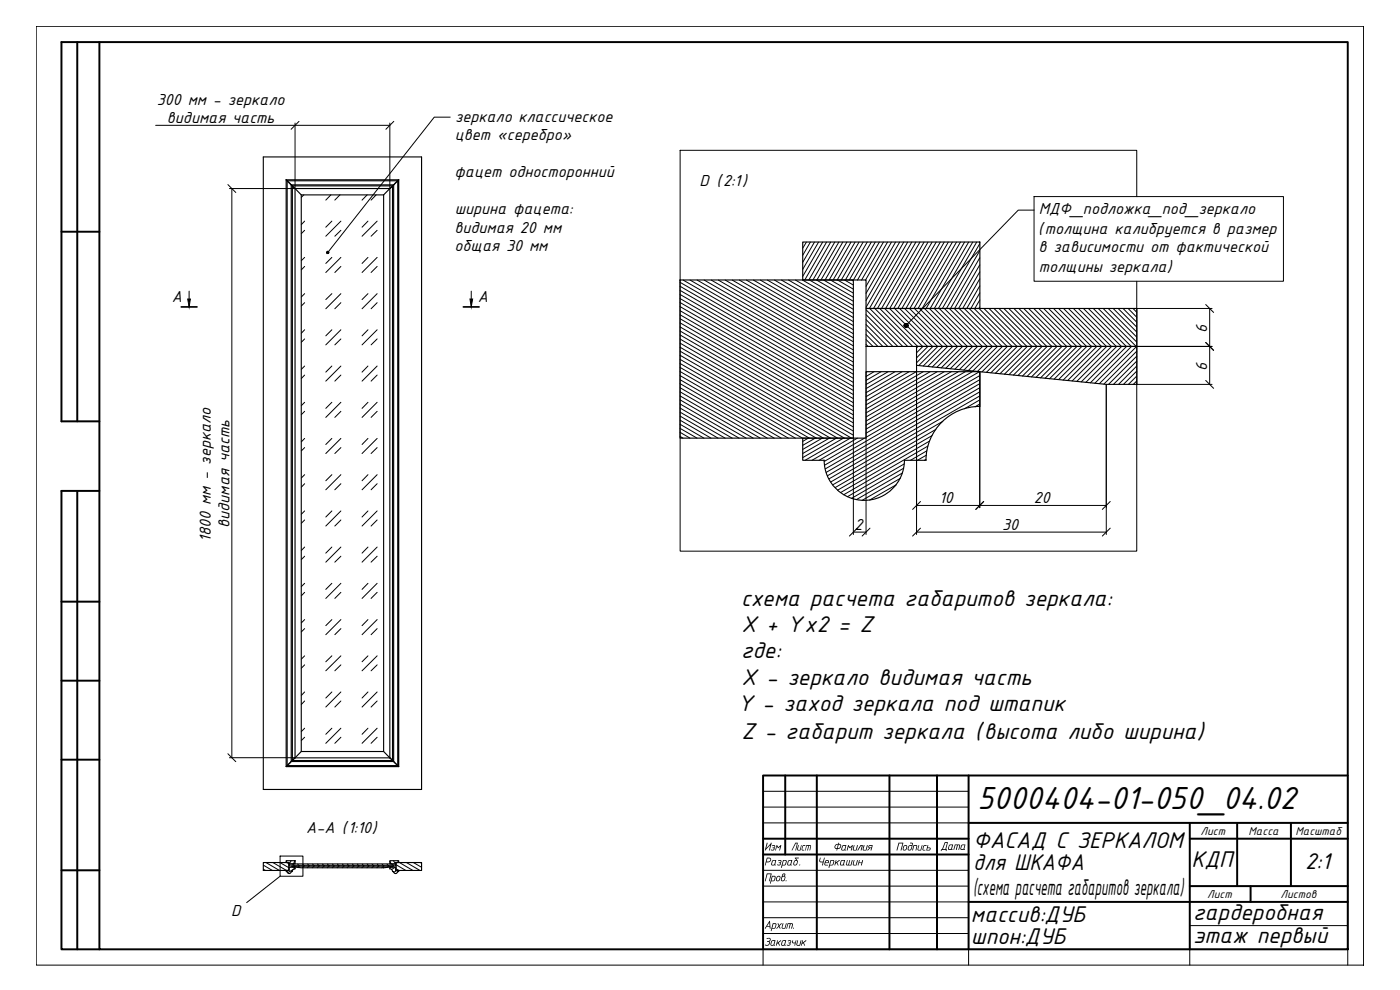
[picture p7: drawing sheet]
<svg xmlns="http://www.w3.org/2000/svg" width="420mm" height="297mm" viewBox="0 0 420 297" stroke-linecap="round" stroke-linejoin="round" font-family="sans-serif">
<g fill="none" stroke="#000" stroke-width=".34">
<path d="M79 47.1h47.5v189.8h-47.5zM85.9 53.9v176.1l.3-.3M85.9 53.9h33.8M85.9 53.9l.3 .3M86.2 54.2l1.2 1.3M86.2 54.2l1.5 1.6M86.2 54.2v175.5M87.4 55.5v173l1.1-1.1M87.4 55.5h30.7v173l-1.1-1.1M87.4 55.5l.3 .3M87.7 55.8l.8 .8M87.7 55.8v172.4"/>
<path d="M87.7 55.8h30.1M88.5 56.6l1.9 1.9h24.7M88.5 56.6v170.8M88.5 56.6h28.5M90.4 58.5v167h24.7v-167M117 56.6v170.8M117 56.6l-1.9 1.9M117.8 55.8v172.4l-.8-.8M117.8 55.8l-.8 .8M119.4 54.2l-2.4 2.4M119.4 54.2l-1.6 1.6M119.7 53.9l-.3 .3h-33.2"/>
<path d="M119.7 53.9v176.1l-.3-.3v-175.5M119.7 53.9l-.3 .3M240.9 72.6h53.2v20h-34.2v-8.6h-19zM204.1 84h52v47.5h-52zM259.9 92.6h81.3v11.3h-81.3zM275.1 103.9h66.1v11.4h-9.2l-56.9-5.7zM247.3 138.1a12 12 0 0 0 12.1 12 12 12 0 0 0 12-12M271.5 138.1h6.4M294.1 121.9a16.2 16.2 0 0 0-16.2 16.2M294.1 122v-10.5h-34.2v20h-19v6.6h6.5M85.9 230l.3-.3h33.2l.3 .3zM87.4 228.5l-1.2 1.2"/>
<path d="M87.4 228.5l.3-.3h30.1l.3 .3zM88.5 227.4l-.8 .8M88.5 227.4h28.5M90.4 225.5l-1.9 1.9M115.1 225.5l1.9 1.9M118.1 228.5l1.3 1.2M79 258.8h7.6v2.4h-7.6zM85.9 258.2h2.6v1h-1.7v-.4h-.9zM86.8 259.2h31.9v.6h-31.9zM87.6 259.8h30.4v.3l-2.9 .3h-24.7l-2.8-.3zM117 258.2h2.7v.6h-1v.4h-1.7zM118.9 258.8h7.6v2.4h-7.6z"/>
<path d="M88.5 260.7a.83 .83 0 0 0-.8 .8h-.3a.61 .61 0 0 1-.6 .6 .61 .61 0 0 1-.6-.6h-.3v-.3h.9v-1h1.7v.5M117 260.7a.83 .83 0 0 1 .8 .8h.3M117 260.7v-.5h1.7v1h1v.3h-.3M118.1 261.5a.61 .61 0 0 0 .6 .6 .61 .61 0 0 0 .6-.6"/>
</g>
<g fill="none" stroke="#000" stroke-width=".3">
<path d="M10.9 7.9h398.3v281.7h-398.3zM229 237.4h61.7M404.5 232.7v56.9M229 242.2h61.7M229 246.9h61.7M229 261.1h61.7M229 265.9h61.7M229 270.6h61.7M229 275.4h61.7M357.1 277.7h47.4M229 280.1h61.7M290.7 284.8v4.8"/>
<path d="M357.1 284.8v4.8M404.5 284.8h-175.5v4.8"/>
</g>
<g fill="none" stroke="#000" stroke-width=".59">
<path d="M23.2 12.6v113.8M29.8 12.6h374.7v272.2h-374.7zM29.8 12.6h-11.4v113.8h11.4M18.4 69.5h11.4M23.2 147.3v137.5M29.8 147.3h-11.4v137.5h11.4M18.4 180.5h11.4M18.4 204.2h11.4M18.4 227.9h11.4M235.7 232.7v23.7M245.1 232.7v52.1M266.9 232.7v52.1"/>
<path d="M281.2 232.7v52.1M290.7 232.7v52.1M404.5 232.7h-175.5v52.1M229 251.6h61.7M229 256.4h61.7M290.7 246.9h113.8M357.1 251.6h47.4M357.1 246.9v37.9M371.3 246.9v19M387.4 246.9v19M18.4 261.1h11.4M290.7 270.6h113.8"/>
<path d="M357.1 265.9h47.4M375.3 265.9v4.7"/>
</g>
<g fill="#000">
<path d="M233 253.6h.2l.4 .6 .9-.6-.5 1.6-.2-.1 .3-1.1-.6 .5-.3-.5-.3 1.2h-.3zM242 253.6l1.4 .1-.3 1.5-.2-.1 .2-1.3h-.3l-.4 1.4-.1-.1 .3-1.3h-.5l-.3 1.4-.2-.1zM254.2 258.1h.2l-.3 1.1 .2 .3h.2l.5-1.5 .1 .2-.3 1.3h.5l.3-1.4h.3l-.4 1.6-1.6-.1zM256.2 258.1l.3 .1-.3 1 .2 .3h.5l.3-1.4h.3l-.5 1.6h-.8l-.3-.3zM257.8 258.1h.2l-.1 .7h.7l.2-.7h.2l-.4 1.6-.2-.1 .2-.6h-.8l-.2 .6h-.2zM258.2 253.6h.7l-.4 1.6-.2-.1 .3-1.3h-.2l-1 1.4zM259.2 253.6l.2 .1-.2 1.2 .6 .1 .4-1.4h.2l-.4 1.6h-.8l-.3-.3zM275.7 253.6h.2l-.3 1.1 .1 .3h.6l.3-1.4h.2l-.4 1.6-1-.2zM277.1 253.8l.3-.3 .7 .1-.8 .4-.2 .9 .6 .1v.2l-.9-.2zM234.9 277.1l.2-.1-.3 1.4h.7l.4-1.4h.2l-.4 1.7-1.1-.2zM236.4 277h1.3l.2 .2-.3 1.5-.2-.2 .3-1.2h-.4l-.4 1.4-.2-.2 .4-1.2h-.6l-.3 1.3h-.2zM236.4 282.3l.7-.2 .3 .2v.4l-.3 .2 .1 .5-.3 .3-.8-.1 .1-.2 .6 .1 .2-.4-.4-.3 .6-.3-.1-.2-.6 .2z"/>
<path d="M237.8 282.2l.2-.1v.7h.6l.2-.6 .2-.1-.5 1.7 .1-.7h-.7l-.2-.3zM239.3 282.2l.2-.1-.2 1.4h.6l.4-1.3h.2l-.5 1.6h-.7l-.3-.3zM240.8 282.2l.2-.1-.2 .8 1-.8 .2 .1-.8 .6 .4 .8-.1 .2-.4-.8-.4 .2-.1 .5h-.2z"/>
<path d="M236.8 258.3l-.3 1 .4 .2 .3-.2 .3-1.1zM236.6 258.2l1.2-.1-.4 1.2 .2 .4h-1.1l-.3-.2z"/>
<path d="M238.5 257.4h1.3l-.1 .2h-.8l.6 1-.3 .8-.5 .3-.4-.1-.2-.3 .3-1.1 .6-.2zM238.6 258.4l-.3 .9 .3 .2 .4-.2 .2-.9z"/>
<path d="M260.7 253.8l1.2-.3-.4 1.7-.2-.1 .1-.6h-.3l-.8 .7 .5-.7-.2-.2zM260.9 253.8l-.1 .4 .7 .1 .1-.5z"/>
<path d="M278.4 253.6h.2l-.1 .7h.6l.2 .2v.4l-.4 .3h-.9zM278.4 254.5l-.2 .5 .8-.1v-.4z"/>
<path d="M288.8 253.6l-.4 1.1 .6 .1 .5-1.2zM288.5 253.5l1.2-.1-.2 1.6-1.2-.1z"/>
</g>
<path d="M54.4 92.1h4.7M139.1 92.1h4.7" fill="none" stroke="#000" stroke-width=".51"/>
<path d="M204.1 45.1h137.1v120.3h-137.1zM56.8 87.3v2.4M141.4 87.3v2.4M84.1 256.9h6.8v6h-6.8zM84.1 262.9l-10.1 7.9" fill="none" stroke="#000" stroke-width=".3"/>
<path d="M56.3 89.7h.8l-.3 2.4zM141 89.7h.8l-.4 2.4z" fill="#000" stroke="#000" stroke-width=".3"/>
<g fill="#000" stroke="#000" stroke-width=".3">
<path d="M98.1 75.6v.2l.3-.1zM98.1 75.8l.3-.1-.2 .3z"/>
<path d="M98.4 75.7l-.2 .3h.2zM98.4 75.7l.2 .3h-.2zM98.4 75.7l.2 .3 .1-.3z"/>
<path d="M98.5 75.5l-.1 .2h.3zM98.3 75.5h.2l-.1 .2zM98.1 75.6l.3 .1-.1-.2z"/>
<path d="M271.9 97.6l-.4 .5 .3 .1zM271.9 97.6l.2 .6h-.3zM271.9 97.6l.2 .6 .3-.1z"/>
<path d="M271.5 97.2l-.2 .3 .6 .1zM271.3 97.5l.6 .1-.6 .2zM271.3 97.8l.2 .3 .4-.5z"/>
<path d="M271.9 97.6l.5 .5 .1-.3zM271.9 97.6l.6-.1v.3zM271.9 97.6l.6-.1-.1-.3z"/>
<path d="M272.1 97.1l-.2 .5 .5-.4zM271.8 97.1h.3l-.2 .5zM271.5 97.2l.4 .4-.1-.5z"/>
</g>
<g fill="none" stroke="#000" stroke-width=".3">
<path d="M89.7 36.4l-2.3 2.4M118.2 36.4l-2.4 2.4M135.1 35.2h-4.8l-31.9 40.5M68.4 55.4l2.4 2.4M310.3 59h74.9v25.4h-74.9zM310.3 63h-4.7l-33.7 34.6M361.9 91.4l2.3 2.3M361.9 114.1l2.3 2.4M361.9 102.8l2.3 2.3M257.3 158.5l-2.4 2.3M261.1 158.5l-2.4 2.3M276.3 150.5l-2.4 2.3"/>
<path d="M276.3 158.5l-2.4 2.3M295.2 150.5l-2.4 2.3M333.2 150.5l-2.4 2.3M333.2 158.5l-2.4 2.3M68.4 226.2l2.4 2.3"/>
</g>
<g fill="none" stroke="#000" stroke-width=".3">
<path d="M91.2 58.5l-.7 .7M99.3 58.5l-1.5 1.5M102 58.5l-1.5 1.5M110.2 58.5l-1.5 1.5M112.9 58.5l-1.5 1.5M91.4 66.4l-.9 1M91.4 77.2l-.9 1M91.4 69.1l-.9 1M91.4 79.9l-.9 1.1M99.6 66.4l-1.8 1.8M99.6 77.2l-1.8 1.9M102.3 69.1l-1.8 1.8"/>
<path d="M102.3 79.9l-1.8 1.9M102.3 66.4l-4.5 4.5M102.3 77.2l-4.5 4.6M110.4 66.4l-1.7 1.8M110.4 77.2l-1.7 1.9M113.2 69.1l-1.8 1.8M113.2 79.9l-1.8 1.9M113.2 66.4l-4.5 4.5M113.2 77.2l-4.5 4.6M91.4 88.1l-.9 1M91.4 98.9l-.9 1.1M91.4 90.8l-.9 1"/>
<path d="M99.6 88.1l-1.8 1.8M99.6 98.9l-1.8 1.9M102.3 90.8l-1.8 1.8M102.3 88.1l-4.5 4.5M102.3 98.9l-4.5 4.6M110.4 88.1l-1.7 1.8M110.4 98.9l-1.7 1.9M113.2 90.8l-1.8 1.8M113.2 88.1l-4.5 4.5M113.2 98.9l-4.5 4.6M91.4 109.8l-.9 1M91.4 101.7l-.9 1"/>
<path d="M91.4 112.5l-.9 1.1M99.6 109.8l-1.8 1.8M102.3 101.7l-1.8 1.8M102.3 112.5l-1.8 1.9M102.3 109.8l-4.5 4.6M110.4 109.8l-1.7 1.8M113.2 101.7l-1.8 1.8M113.2 112.5l-1.8 1.9M113.2 109.8l-4.5 4.6M91.4 120.7l-.9 1M91.4 131.5l-.9 1.1M91.4 123.4l-.9 1"/>
<path d="M91.4 134.3l-.9 1M99.6 120.7l-1.8 1.8M99.6 131.5l-1.8 1.9M102.3 123.4l-1.8 1.8M102.3 134.3l-1.8 1.8M102.3 120.7l-4.5 4.5M102.3 131.5l-4.5 4.6M110.4 120.7l-1.7 1.8M110.4 131.5l-1.7 1.9M113.2 123.4l-1.8 1.8M113.2 134.3l-1.8 1.8M113.2 120.7l-4.5 4.5"/>
<path d="M113.2 131.5l-4.5 4.6M91.4 142.4l-.9 1M91.4 153.3l-.9 1M91.4 145.1l-.9 1M91.4 156l-.9 1M99.6 142.4l-1.8 1.8M99.6 153.3l-1.8 1.8M102.3 145.1l-1.8 1.9M102.3 156l-1.8 1.8M102.3 142.4l-4.5 4.6M102.3 153.3l-4.5 4.5M110.4 142.4l-1.7 1.8"/>
<path d="M110.4 153.3l-1.7 1.8M113.2 145.1l-1.8 1.9M113.2 156l-1.8 1.8M113.2 142.4l-4.5 4.6M113.2 153.3l-4.5 4.5M91.4 164.1l-.9 1.1M91.4 175l-.9 1M91.4 166.9l-.9 1M91.4 177.7l-.9 1M99.6 164.1l-1.8 1.9M99.6 175l-1.8 1.8M102.3 166.9l-1.8 1.8"/>
<path d="M102.3 177.7l-1.8 1.8M102.3 164.1l-4.5 4.6M102.3 175l-4.5 4.5M110.4 164.1l-1.7 1.9M110.4 175l-1.7 1.8M113.2 166.9l-1.8 1.8M113.2 177.7l-1.8 1.8M113.2 164.1l-4.5 4.6M113.2 175l-4.5 4.5M91.4 185.9l-.9 1M91.4 196.8l-.9 1M91.4 188.6l-.9 1"/>
<path d="M91.4 199.5l-.9 1M99.6 185.9l-1.8 1.8M99.6 196.8l-1.8 1.8M102.3 188.6l-1.8 1.8M102.3 199.5l-1.8 1.8M102.3 185.9l-4.5 4.5M102.3 196.8l-4.5 4.5M110.4 185.9l-1.7 1.8M110.4 196.8l-1.7 1.8M113.2 188.6l-1.8 1.8M113.2 199.5l-1.8 1.8M113.2 185.9l-4.5 4.5"/>
<path d="M113.2 196.8l-4.5 4.5M91.4 207.6l-.9 1M91.4 218.5l-.9 1M91.4 210.3l-.9 1M99.6 207.6l-1.8 1.8M99.6 218.5l-1.8 1.8M102.3 210.3l-1.8 1.8M102.3 207.6l-4.5 4.5M102.3 218.5l-4.5 4.5M110.4 207.6l-1.7 1.8M110.4 218.5l-1.7 1.8M113.2 210.3l-1.8 1.8"/>
<path d="M113.2 207.6l-4.5 4.5M113.2 218.5l-4.5 4.5M91.4 221.2l-.9 1M102.3 221.2l-1.8 1.8M113.2 221.2l-1.8 1.8"/>
</g>
<g fill="none" stroke="#000" stroke-width=".3">
<path d="M46.7 37.6h70.3M88.5 36.9v19.7h-19.6M117 36.9v19.7M69.6 56.6v170.7M341.2 92.6h22.6M363 92.6v22.7M259.9 103.9v56.5M275.1 109.7v50.7M294 111.5v40.8M332 115.3v45.1M341.2 115.3h22.6M341.2 103.9h22.6"/>
<path d="M256.1 131.5v28.9M256.1 159.7h3.8M275.1 151.7h56.9M275.1 159.7h56.9M68.9 227.3h19.6"/>
</g>
<path d="M310.5 59.2v24.9l74.5-24.9zM310.5 84.1l74.5-24.9v24.9z" fill="#fff" stroke="#fff" stroke-width=".3"/>
<g fill="none" stroke="#000" stroke-width=".3">
<path d="M242 72.7l-1.1 1.8M243.2 72.7l-2.3 3.9M244.4 72.7l-3.5 6M245.6 72.7l-4.7 8.1M246.9 72.7l-6 10.2M248.1 72.7l-6.6 11.3M249.3 72.7l-6.6 11.3M250.5 72.7l-6.5 11.3M251.7 72.7l-6.6 11.3 11 6.4M252.9 72.7l-6.5 11.3M254.2 72.7l-6.6 11.3M255.4 72.7l-6.6 11.3"/>
<path d="M256.6 72.7l-6.6 11.3M257.8 72.7l-6.6 11.3M259 72.7l-6.5 11.3M260.3 72.7l-6.6 11.3M261.5 72.7l-6.6 11.3M262.7 72.7l-6.6 11.3M263.9 72.7l-6.6 11.3M265.1 72.7l-6.5 11.3M266.3 72.7l-6.6 11.3M267.5 72.7l-7.6 13.2M268.8 72.7l-8.9 15.3M270 72.7l-10.1 17.4"/>
<path d="M271.2 72.7l-11.3 19.5M272.4 72.7l-11.5 19.9M273.6 72.7l-11.4 19.9M274.9 72.7l-11.6 19.9M276.1 72.7l-11.5 19.9M277.3 72.7l-11.5 19.9M278.5 72.7l-11.5 19.9M279.7 72.7l-11.5 19.9M281 72.7l-11.6 19.9M282.2 72.7l-11.5 19.9M283.4 72.7l-11.5 19.9M284.6 72.7l-11.5 19.9"/>
<path d="M285.8 72.7l-11.5 19.9M287 72.7l-11.5 19.9M288.2 72.7l-11.4 19.9M289.5 72.7l-11.6 19.9M290.7 72.7l-11.5 19.9M291.9 72.7l-11.5 19.9 11.4 11.3M293.1 72.7l-11.5 19.9M294 73.1l-11.2 19.5M294 79.5l-7.5 13.1M294 75.2l-10 17.4M294 77.4l-8.7 15.2M204.1 99.3l52 30"/>
<path d="M204.1 98.1l52 30M204.1 96.9l52 30M204.1 95.6l52 30.1M204.1 94.5l52 30M204.1 93.2l52 30M204.1 92l52 30M204.1 90.8l52 30M204.1 89.6l52 30M204.1 88.4l52 30M204.1 87.1l52 30.1M204.1 85.9l52 30.1M204.1 84.7l52 30"/>
<path d="M205 84l51.1 29.5M207.1 84l49 28.3M209.2 84l46.9 27.1M211.4 84l44.7 25.9M213.5 84l42.6 24.6M215.6 84l40.5 23.4M217.7 84l38.4 22.2M219.8 84l36.3 21M221.9 84l34.2 19.8M224 84l32.1 18.5M226.1 84l30 17.4M228.2 84l27.9 16.1"/>
<path d="M230.3 84l25.8 14.9M232.4 84l23.7 13.7M234.6 84l21.5 12.5M236.7 84l19.4 11.3M238.7 84l17.4 10M240.9 84l15.2 8.8M243 84l13.1 7.6M247.2 84l8.9 5.2M249.3 84l6.8 3.9M251.4 84l4.7 2.8M253.5 84l2.6 1.5M255.6 84l.5 .3"/>
<path d="M259.9 97.4l6.5 6.5M259.9 92.9l11 11M259.9 95.9l8.1 8M259.9 98.9l5.1 5M259.9 94.4l9.5 9.5M261 92.6l11.4 11.3M262.5 92.6l11.4 11.3M264 92.6l11.4 11.3M265.5 92.6l11.4 11.3M267 92.6l11.4 11.3M268.5 92.6l11.4 11.3M270 92.6l11.4 11.3"/>
<path d="M271.5 92.6l11.4 11.3M273 92.6l11.3 11.3M274.4 92.6l11.4 11.3M276 92.6l11.3 11.3M277.4 92.6l11.4 11.3M278.9 92.6l11.4 11.3M281.9 92.6l11.4 11.3M283.4 92.6l11.4 11.3M284.9 92.6l11.4 11.3M286.4 92.6l11.4 11.3M287.9 92.6l11.3 11.3M289.4 92.6l11.3 11.3"/>
<path d="M290.9 92.6l11.3 11.3M292.3 92.6l11.4 11.3M294 83.7l-5.1 8.9M294 90l-1.4 2.6M294 85.8l-3.9 6.8M294 81.6l-6.3 11M294 92.1l-.2 .5 11.4 11.3M294 87.9l-2.6 4.7M295.3 92.6l11.4 11.3M296.8 92.6l11.4 11.3M298.3 92.6l11.4 11.3M299.8 92.6l11.4 11.3"/>
<path d="M301.3 92.6l11.4 11.3M302.8 92.6l11.3 11.3M304.3 92.6l11.4 11.3M305.8 92.6l11.3 11.3M307.2 92.6l11.4 11.3M308.7 92.6l11.4 11.3M310.2 92.6l11.4 11.3M311.7 92.6l11.4 11.3M313.2 92.6l11.4 11.3M314.7 92.6l11.4 11.3M316.2 92.6l11.4 11.3M317.7 92.6l11.3 11.3"/>
<path d="M319.2 92.6l11.4 11.3M320.7 92.6l11.3 11.3M322.1 92.6l11.4 11.3M323.6 92.6l11.4 11.3M325.1 92.6l11.4 11.3M326.6 92.6l11.4 11.3M328.1 92.6l11.4 11.3M329.6 92.6l11.4 11.3M331.1 92.6l10.1 10M332.6 92.6l8.6 8.5M334.1 92.6l7.1 7M335.6 92.6l5.6 5.5"/>
<path d="M337 92.6l4.2 4.1M338.6 92.6l2.6 2.6M340 92.6l1.2 1.1M204.1 109.1l38.8 22.4M204.1 107.8l40.9 23.7M204.1 106.6l43 24.9M204.1 105.4l45.1 26.1M204.1 104.2l47.3 27.3M204.1 100.5l52 30.1M204.1 103l49.3 28.5M204.1 101.7l51.5 29.8M204.1 110.3l36.7 21.2"/>
<path d="M204.1 120l19.8 11.5M204.1 118.8l21.9 12.7M204.1 117.6l24.1 13.9M204.1 116.3l26.2 15.2M204.1 115.1l28.3 16.4M204.1 113.9l30.4 17.6M204.1 112.7l32.5 18.8M204.1 111.5l34.6 20M259.9 100.4l3.6 3.5M259.9 103.3l.6 .6M259.9 101.9l2.1 2M260.2 111.5l-.3 .2"/>
<path d="M262.3 111.5l-2.4 1.5M264.4 111.5l-4.5 2.6M266.6 111.5l-6.7 3.9M268.6 111.5l-8.7 5.1M270.7 111.5l-10.8 6.3M272.9 111.5l-13 7.5M275 111.5l-15.1 8.7M275.5 103.9l-.4 .5M277 103.9l-1.9 1.9M277.1 111.5l-17.2 10M278.5 103.9l-3.4 3.5M279.2 111.5l-19.3 11.2"/>
<path d="M280 103.9l-4.9 5M281.3 111.5l-21.4 12.4M281.5 103.9l-5.8 5.8M282.9 103.9l-5.8 5.9M283.4 111.5l-23.5 13.6M284.4 103.9l-6 6.1M285.5 111.5l-25.6 14.8M285.9 103.9l-6.1 6.2M287.4 103.9l-6.3 6.4M287.6 111.5l-27.7 16.1M288.9 103.9l-6.4 6.5M289.7 111.5l-29.8 17.2"/>
<path d="M290.4 103.9l-6.6 6.6M291.8 111.5l-31.9 18.5M291.9 103.9l-6.7 6.7M293.4 103.9l-6.9 6.9M293.9 111.5l-34 19.7M294 120l-4.5 2.7M294 116.3l-45.7 26.5M294 112.7l-46.5 26.9M294 117.6l-45.2 26.1M294 118.8l-44.7 25.8M294 113.9l-46.3 26.8M294 115.1l-46.1 26.6"/>
<path d="M294.9 103.9l-7 7M296.4 103.9l-7.2 7.2M297.8 103.9l-7.2 7.3M299.4 103.9l-7.4 7.4M300.8 103.9l-7.5 7.6M302.3 103.9l-7.6 7.7M303.8 103.9l-7.8 7.8M305.3 103.9l-7.9 8M306.8 103.9l-8.1 8.1M308.3 103.9l-8.2 8.3M309.8 103.9l-8.4 8.4M311.3 103.9l-8.5 8.5"/>
<path d="M312.7 103.9l-8.5 8.6M314.3 103.9l-8.8 8.8M315.8 103.9l-8.9 8.9M317.2 103.9l-9 9.1M318.7 103.9l-9.1 9.2M320.2 103.9l-9.3 9.3M321.7 103.9l-9.4 9.5M323.2 103.9l-9.6 9.6M324.7 103.9l-9.7 9.7M326.2 103.9l-9.9 9.9M327.7 103.9l-10 10M329.2 103.9l-10.1 10.2"/>
<path d="M330.7 103.9l-10.3 10.3M332.1 103.9l-10.3 10.4M333.6 103.9l-10.4 10.5M335.1 103.9l-10.6 10.7M336.6 103.9l-10.7 10.8M338.1 103.9l-10.9 11M339.6 103.9l-11 11.1M341.1 103.9l-11.2 11.2M341.2 111.4l-4 3.9M341.2 109.8l-5.5 5.5M341.2 105.4l-9.9 9.8M341.2 114.3l-1.1 1"/>
<path d="M341.2 108.3l-7 7M341.2 112.8l-2.5 2.5M341.2 106.9l-8.5 8.4M204.1 131l.9 .5M204.1 129.7l3 1.8M204.1 128.5l5.1 3M204.1 127.3l7.2 4.2M204.1 126.1l9.3 5.4M204.1 124.9l11.4 6.6M204.1 123.7l13.5 7.8M204.1 122.4l15.6 9.1M204.1 121.2l17.7 10.3"/>
<path d="M242.6 131.5l-1.7 .9M244.7 131.5l-3.8 2.1M246.8 131.5l-5.9 3.3M248.9 131.5l-8 4.6M251 131.5l-10.1 5.8M253.1 131.5l-11.5 6.6M255.2 131.5l-11.5 6.6M257.3 131.5l-11.5 6.6M259.4 131.5l-12 6.9M271.4 139.2l-17.1 9.8M277.9 137.9l-.5 .2M278 136.6l-2.7 1.5"/>
<path d="M278.2 135.3l-5 2.8M278.5 133.8l-25.3 14.6M279 132.3l-26.7 15.5M279.7 130.7l-28.3 16.4M280.9 128.8l-30.3 17.5M282.9 126.4l-33 19.1M294 121.2l-1.4 .9M269 145.4l-8 4.6M270.2 143.5l-11.5 6.6M270.8 141.9l-13.8 8M271.2 140.5l-15.6 9M79.1 259.6l2.7 1.6"/>
<path d="M79.8 258.8l4.1 2.4M81.9 258.8l4.1 2.4M84 258.8l2.6 1.5M86.1 258.2l-.2 .5M86.1 258.8l.5 .3M86.9 259.8h.1M87.4 258.2l-.5 .9M87.8 259.3l.6 .5M88.3 259.8l-.3 .4M88.5 258.3l-.5 1M89.3 259.3l.6 .5M89.8 259.8l-.4 .5"/>
<path d="M90.8 259.3l.6 .5M91.3 259.8l-.6 .6M92.3 259.3l.6 .5M92.8 259.8l-.6 .6M93.8 259.3l.5 .5-.6 .6M95.3 259.3l.5 .5-.6 .6M96.8 259.3l.6 .5M97.3 259.8l-.6 .6M98.2 259.3l.6 .5M98.7 259.8l-.5 .6M99.8 259.3l.5 .5M100.3 259.8l-.6 .6"/>
<path d="M101.2 259.3l.6 .5M101.8 259.8l-.6 .6M102.7 259.3l.6 .5M103.2 259.8l-.5 .6M104.2 259.3l.6 .5M104.7 259.8l-.5 .6M105.7 259.3l.6 .5M106.2 259.8l-.6 .6M107.2 259.3l.5 .5-.6 .6M108.7 259.3l.5 .5-.6 .6M110.2 259.3l.6 .5M110.7 259.8l-.6 .6"/>
<path d="M111.7 259.3l.6 .5M112.2 259.8l-.6 .6M113.2 259.3l.5 .5M113.7 259.8l-.6 .6M114.7 259.3l.5 .5M115.2 259.8l-.6 .6M116.1 259.3l.6 .5-.5 .5M117 258.4l.5 .9M117.6 259.3l.6 .5M118 260l-.2 .1M118.1 258.2l.6 1.1M118.9 259.5l3 1.7"/>
<path d="M119.3 258.2l.4 .6M119.9 258.8l4.1 2.4M122 258.8l4.1 2.4M124.1 258.8l2.4 1.4M126.2 258.8l.3 .2M79.1 260.8l.6 .4M87.1 260.2l-.2 .1M88.5 260.6l-2.2 1.2M118.7 260.2l-1.2 .7M118.9 260.7l.8 .5M119.1 261.2l-.9 .5"/>
</g>
<text font-size="10.3" x="293.4" y="242.8">5000404-01-050_04.02</text>
<g font-size="7.4">
<text x="222.4" y="181.7">схема расчета габаритов зеркала:</text>
<text x="222.5" y="189.6">X + Yх2 = Z</text>
<text x="222.4" y="197.5">где:</text>
<text x="222.5" y="205.4">X - зеркало видимая часть</text>
<text x="221.4" y="213.3">Y - заход зеркала под штапик</text>
<text x="222.5" y="221.7">Z - габарит зеркала (высота либо ширина)</text>
<text x="292.1" y="254.5">ФАСАД С ЗЕРКАЛОМ</text>
<text x="292.1" y="261.2">для ШКАФА</text>
<text x="357.6" y="260.3">КДП</text>
<text x="391.7" y="260.6">2:1</text>
<text x="292.1" y="268.4">(схема расчета габаритов зеркала)</text>
<text x="358" y="275.9">гардеробная</text>
<text x="291.4" y="276.7">массив:ДУБ</text>
<text x="291.4" y="283.3">шпон:ДУБ</text>
<text x="358" y="283.1">этаж первый</text>
</g>
<g font-size="5.2">
<text x="47.1" y="31.4">300 мм - зеркало</text>
<text x="50.1" y="36.9">видимая часть</text>
<text x="136.6" y="36.5">зеркало классическое</text>
<text x="136.5" y="42.1">цвет «серебро»</text>
<text x="136.4" y="53.1">фацет односторонний</text>
<text x="209.9" y="55.9">D (2:1)</text>
<text x="136.5" y="64.2">ширина фацета:</text>
<text x="311.8" y="64.2">МДФ_подложка_под_зеркало</text>
<text x="136.4" y="69.8">видимая 20 мм</text>
<text x="311.6" y="70.1">(толщина калибруется в размер</text>
<text x="136.4" y="75.3">общая 30 мм</text>
<text x="311.7" y="75.6">в зависимости от фактической</text>
<text x="311.8" y="81.5">толщины зеркала)</text>
<text x="51.6" y="90.6">A</text>
<text x="143.4" y="90.6">A</text>
<text x="362.3" y="99.8" transform="rotate(-90 362.3 99.8)">6</text>
<text x="362.3" y="111.2" transform="rotate(-90 362.3 111.2)">6</text>
<text x="281.9" y="150.9">10</text>
<text x="310.3" y="150.9">20</text>
<text x="68.9" y="158.3" transform="rotate(-90 68.9 158.3)">видимая часть</text>
<text x="256.4" y="158.9">2</text>
<text x="300.8" y="158.9">30</text>
<text x="63.3" y="162.5" transform="rotate(-90 63.3 162.5)">1800 мм - зеркало</text>
<text x="91.9" y="249.9">A-A (1:10)</text>
<text x="69.4" y="274.8">D</text>
</g>
<g font-size="3.7">
<text x="360.3" y="250.5">Лист</text>
<text x="374.7" y="250.5">Масса</text>
<text x="388.8" y="250.5">Масштаб</text>
<text x="229.3" y="255.2">Изм</text>
<text x="237.3" y="255.2">Лист</text>
<text x="249.9" y="255.2">Фамилия</text>
<text x="268.8" y="255.2">Подпись</text>
<text x="282.2" y="255">Дата</text>
<text x="229.3" y="259.7">Разраб</text>
<text x="239.6" y="259.7">.</text>
<text x="245.2" y="259.7">Черкашин</text>
<text x="229.3" y="264.4">Пров .</text>
<text x="362.3" y="269.4">Лист</text>
<text x="384.3" y="269.4">Листов</text>
<text x="229.3" y="278.7">Архит</text>
<text x="237.7" y="278.7">.</text>
<text x="229.2" y="283.8">Заказчик</text>
</g>
</svg>
